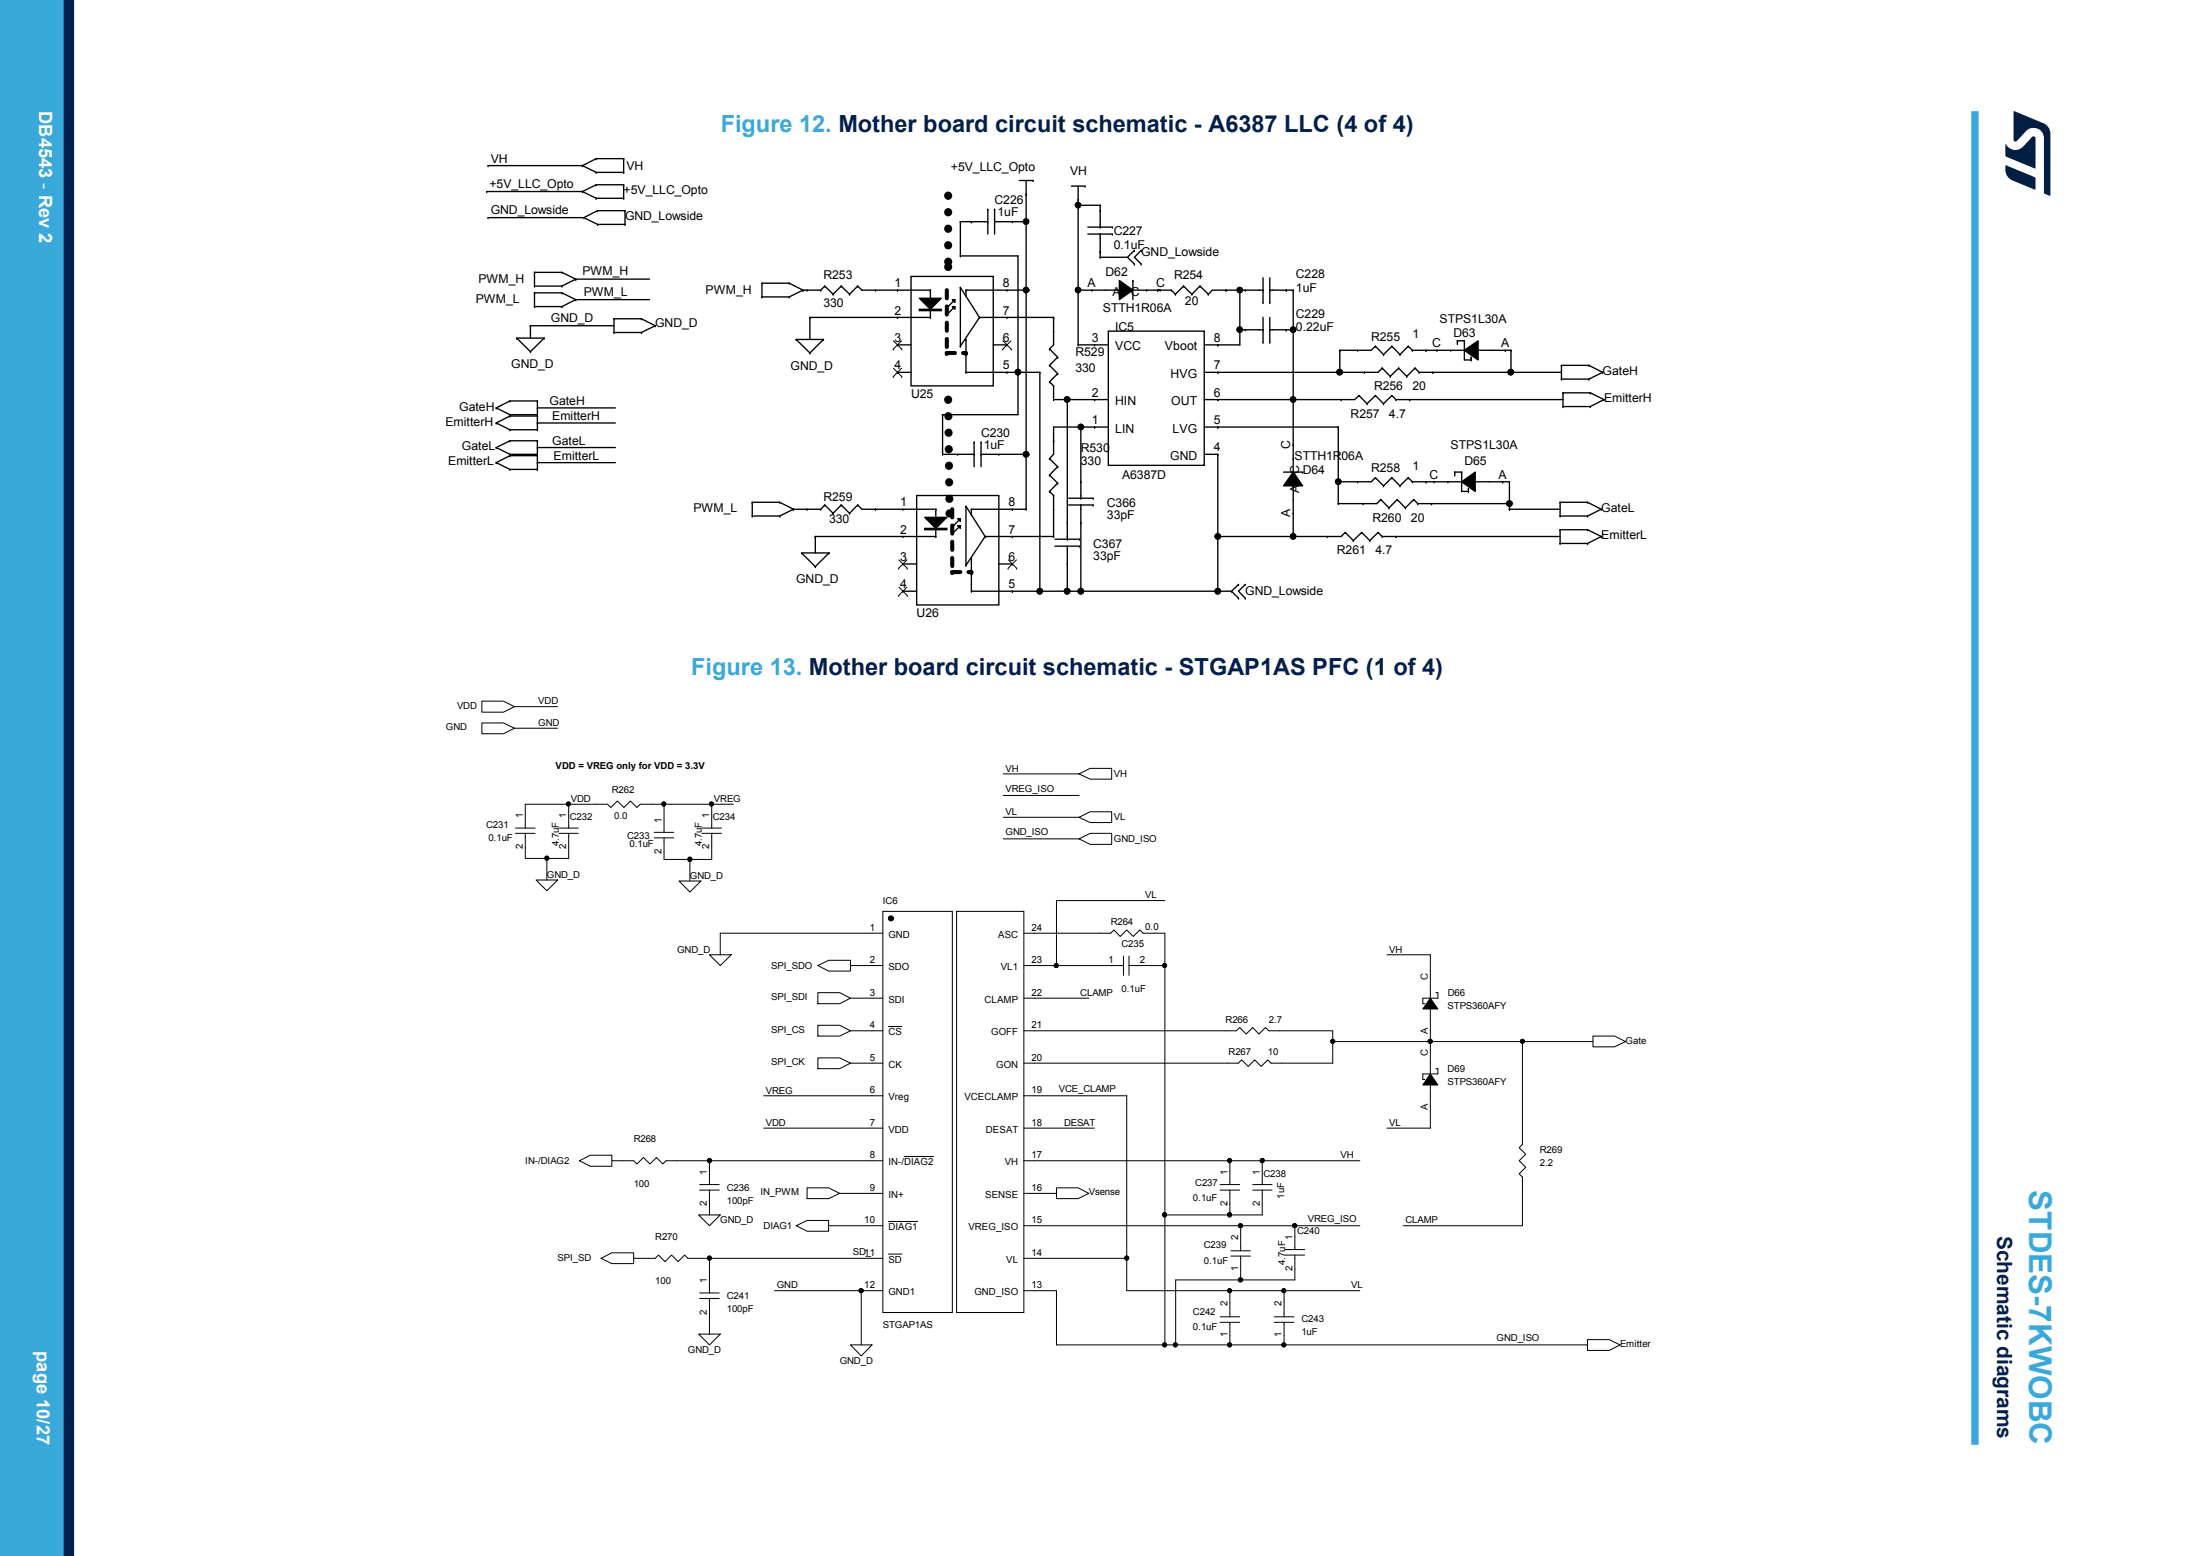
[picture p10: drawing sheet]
<svg xmlns="http://www.w3.org/2000/svg" width="297mm" height="210mm" viewBox="0 0 297 210" stroke-linecap="round" stroke-linejoin="round" font-family="sans-serif">
<path d="M127.9 26.4v9.6M127.9 53.9l.2 15.4" fill="none" stroke="#000" stroke-width="1.1" stroke-dasharray="0 2.2"/>
<g fill="#000" stroke-dasharray="0 2.2">
<circle cx="127.9" cy="36" r=".55"/>
<circle cx="128.1" cy="69.3" r=".55"/>
</g>
<g fill="none" stroke="#000" stroke-width=".18">
<path d="M65.7 25.8h.1M65.7 25.8h12.9M65.9 29.4h12.9M65.9 22.4h12.7M65.9 22.4h.1M65.9 29.4h.1M72.1 36.8h.1M72.1 38.6h.1M72.1 39.5h.1M72.1 38.6h3.7M72.1 36.8v1.8M72.1 39.5v1.9"/>
<path d="M72.1 36.8h3.7M72.1 39.5h3.7M75.8 36.8l1.9 .9M75.8 39.5l1.9 .9M75.8 38.6h.1M75.8 36.8h.1M75.8 39.5h.1M77.7 37.7h.1M77.7 37.7h10M77.7 37.7l-1.9 .9M78.6 22.4h.1M78.6 25.8h.1"/>
<path d="M78.6 22.4l1.8 .9M78.6 25.8l1.8 1M78.8 29.4h.1M78.8 29.4l1.8 .9M80.4 21.4l-1.8 1M80.4 24.9l-1.8 .9M80.4 21.4h.1M80.4 23.3h.1M80.4 24.9h.1M80.4 26.8h.1M80.4 21.4h3.8M80.4 24.9h3.8"/>
<path d="M80.4 23.3h3.8M80.4 26.8h3.8M80.6 28.4l-1.8 1M80.6 30.3h3.7M80.6 28.4h.1M80.6 30.3h.1M80.6 28.4h3.7M84.2 21.4h.1M84.2 23.3h.1M84.2 24.9h.1M84.2 26.8h.1M84.2 21.4v1.9"/>
<path d="M84.2 24.9v1.9M84.3 28.4h.1M84.3 30.3h.1M84.3 28.4v1.9M102.8 38.2h3.7M102.8 38.2h.1M102.8 38.2v1.9M106.5 38.2h.1M106.5 38.2l1.8 1M108.3 39.2l-1.8 .9M108.3 39.2h2.4M108.3 39.2h.1"/>
<path d="M108.9 39.2h.1M110.7 39.2h.1M111.3 38.6h.1M111.3 38.6l-.6 .6M111.3 38.6l1.1 1.1M112.4 39.7h.1M113.5 38.6h.1M113.5 38.6l-1.1 1.1M113.5 38.6l1.1 1.1M114.6 39.7h.1M115.7 38.6l.6 .6h9.2M115.7 38.6h.1"/>
<path d="M115.7 38.6l-1.1 1.1M118.1 39.2h.1M121.1 39.2h.1M122.9 37.3h11.1v14.8h-11.1zM125.5 39.2h.1M125.5 39.2v3.6M129.6 34.5h7.8v21.5h-10.2M129.6 38.8l2.6 4M129.6 38.8h.1M129.6 29.9h.1M129.6 34.5h.1M129.6 29.9v4.6"/>
<path d="M129.6 38.8v7.9M129.6 29.9h3.7M130.3 39.2h8.5M130.3 39.2h.1M130.3 39.9h.1M130.3 39.2v.7M131.1 29.9h.1M133.3 29.9h.1M133.3 28.3h.1M133.3 28.3v3.3M134.2 28.3h.1M134.2 29.9h.1"/>
<path d="M134.2 28.3v3.3M134.2 29.9h4.3M135.9 39.2h.1M136.6 29.9h.1M137.5 24.4h1.9M138.5 26.2h.1M138.5 39.2h.1M138.5 29.9h.1M138.5 24.4v44.3M138.8 39.2h.1M139.4 24.4h.1M144.6 25.1h1.8"/>
<path d="M145.5 27h.1M145.5 39.2h.1M145.5 27.7h.1M145.5 25.1v21.4M145.5 39.2h5.5M145.5 27.7h3M146.4 25.1h.1M146.8 31.6h3.3M146.8 30.7h3.3M147.3 39.2h.1M148.5 34.7h3.6M148.5 30.7h.1"/>
<path d="M148.5 31.6h.1M148.5 28.4h.1M148.5 34h.1M148.5 27.7h.1M148.5 34.7h.1M148.5 27.7v3M148.5 31.6v3.1M150.1 31.6h.1M150.1 30.7h.1M151 37.9l1.9 1.3-1.9 1.2zM151 39.2h.1M152.1 34.7l1 .9"/>
<path d="M152.9 37.9h.1M152.9 39.2h5.2M152.9 37.9v2.5M153.1 33.8l-1 .9M153.1 33.8h.1M153.1 35.6h.1M154 35.6h.1M154 33.8h.1M154 33.8l-.9 .9 .9 .9M154.7 39.2h.1M156.2 39.2h.1M156.6 39.2h.1"/>
<path d="M158.1 39.2h.1M158.1 39.2l.5 .5M158.6 39.7h.1M159.7 38.6l1.1 1.1M159.7 38.6h.1M159.7 38.6l-1.1 1.1M160.8 39.7h.1M161.9 38.6h.1M161.9 38.6l-1.1 1.1M161.9 38.6l1.1 1.1M163 39.7h.1M165.4 39.2h.1"/>
<path d="M167.3 39.2h.1M167.3 39.2v7.3h-4.8M168 39.2h.1M170.4 39.2h-6.8l-.6 .5M170.4 39.2h.1M170.4 37.5v3.3M171.3 39.2h.1M171.3 37.5v3.3M171.3 39.2h3.2M173.6 39.2h.1M174.5 39.2h.1M174.5 39.2v24.5"/>
<path d="M67 55.1h.1M67 57.1h.1M67 55.1l1.8 .9M67 57.1l1.8 .9M68.8 54.1l-1.8 1M68.8 56.1l-1.8 1M68.8 59.5l-1.8 .9M68.8 54.1h.1M68.8 56h.1M68.8 56.1h.1M68.8 58h.1M68.8 59.5h.1"/>
<path d="M68.8 54.1h3.7M68.8 56.1h3.7M68.8 59.5h3.7M68.8 56h3.7M68.8 58h3.7M69.7 45.6h3.7M69.7 45.6h.1M69.7 45.6l1.9 1.9M71.6 47.5h.1M71.6 44h.1M71.6 44v1.6M71.6 44h11.2"/>
<path d="M72.1 41.4h.1M72.1 41.4h3.7M72.5 54.1h.1M72.5 56h.1M72.5 56.1h.1M72.5 58h.1M72.5 59.5h.1M72.5 55.1h.1M72.5 57.1h.1M72.5 54.1v1.9M72.5 56.1v1.9M72.5 59.5v1.8"/>
<path d="M72.5 55.1h10.5M72.5 57.1h10.5M73.4 45.6h.1M73.4 45.6l-1.8 1.9M75.8 41.4h.1M77.7 40.4h.1M77.7 40.4h10M77.7 40.4l-1.9 1M82.8 44.9h3.8M82.8 44.9h.1M82.8 43h.1M82.8 43v1.9"/>
<path d="M82.8 43h3.8M86.6 44.9h.1M86.6 43h.1M86.6 43l1.8 1M88.4 44h.1M88.4 44l-1.8 .9M102.8 40.1h.1M102.8 40.1h3.7M106.5 40.1h.1M107.4 45.8h3.7M107.4 45.8h.1M107.4 45.8l1.9 1.8"/>
<path d="M109.3 47.6h.1M109.3 42.8h.1M109.3 42.8v3M109.3 42.8h16.2M111.1 45.8h.1M111.1 45.8l-1.8 1.8M121.1 46.5h1.8M121.1 50.3h1.8M121.1 46.5h.1M121.1 50.3h.1M121.1 42.8h.1M124.1 40.3h2.9l-1.5 1.4z"/>
<path d="M124.1 41.7h2.9v.2h-2.9zM124.1 41.8h2.9M125.5 42.8h.1M127.2 56h.1M127.2 56v5.3M127.8 42.5h.1M127.8 41.6h.1M128.5 40.4h.4v.4zM128.5 41.4h.4v.3zM128.9 41.4l-1.1 1.1M128.9 40.4l-1.1 1.2M129.6 46.7h.1"/>
<path d="M130.3 50.3h10M130.3 50.3h.1M130.3 45.8h.1M130.3 45.8v4.5M131.4 59.7h.1M131.4 59.7v3.3M132.2 42.8h.1M132.2 42.8h10M132.2 42.8l-2.6 3.9M132.4 59.7h.1M132.4 59.7v3.3M134 46.5h1.9"/>
<path d="M135.9 42.8h.1M135.9 46.5h.1M135.9 50.3h.1M137.4 50.3h.1M140.3 50.3h.1M140.3 50.3v29.5M141.6 47.1h.1M141.6 49.3h.1M141.6 51.5h.1M141.6 47.1l1.1 1.1M141.6 49.3l1.1 1.1M141.6 51.5l.6 .6"/>
<path d="M142.2 52.1h.1M142.2 44.7h.1M142.2 53.9h.1M142.2 59.5h.1M142.2 42.8h.1M142.2 53.9h7.4M142.2 42.8v3.7l-.6 .6M142.2 52.1v1.8M142.7 48.2h.1M142.7 50.4h.1M142.7 48.2l-1.1 1.1M142.7 50.4l-1.1 1.1"/>
<path d="M144 53.9h.1M144 53.9v18.9M145.5 46.5h.1M145.5 46.5h4.1M145.8 57.6h.1M145.8 57.6v9.6M147.7 57.6h.1M147.7 53.9h.1M147.7 46.5h.1M149.6 44.7h12.9v18.1h-12.9zM149.6 57.6h-7.4v3.7l-.6 .6M162.5 57.6h18.1"/>
<path d="M164.3 46.5h.1M164.3 57.6h.1M164.3 53.9h.1M164.3 50.3h.1M167.3 44.5h3.1M167.3 44.5h.1M168 44.5h.1M170.4 46.2h.1M170.4 44.5h.1M170.4 40.8h.1M170.4 42.8v3.4M171.3 44.5h.1"/>
<path d="M171.3 46.2h.1M171.3 40.8h.1M171.3 42.8v3.4M171.3 44.5h3.2M173.6 44.5h.1M174.5 44.5h.1M174.5 53.9h.1M180.6 57.6h.1M180.6 57.6v10.4M180.8 47.3h.1M180.8 50.3h.1M180.8 47.3v3"/>
<path d="M181 53.9h.1M183.2 47.3h.1M183.4 53.4l-.6 .5h-20.3M183.4 53.4h.1M183.4 53.4l1.1 1.1M184.1 50.3h.1M184.5 54.5h.1M185.6 53.4l-1.1 1.1M185.6 53.4h.1M185.6 46.7h.1M185.6 53.4l1.1 1.1M185.6 46.7l1.1 1.1"/>
<path d="M185.6 46.7l-.6 .6h-4.2M186.5 49.7l-.5 .6h-23.5M186.5 49.7h.1M186.5 49.7l1.1 1.1M186.7 54.5h.1M186.7 47.8h.1M187.6 50.8h.1M187.8 53.4h.1M187.8 46.7h.1M187.8 53.4l.6 .5M187.8 46.7l1.1 1.1M187.8 53.4l-1.1 1.1"/>
<path d="M187.8 46.7l-1.1 1.1M188.4 53.9h.1M188.4 53.9h22.5M188.7 49.7h.1M188.7 49.7l1.1 1.1M188.7 49.7l-1.1 1.1M188.9 47.8h.1M189.8 50.8h.1M190 46.7h.1M190 46.7l.6 .6M190 46.7l-1.1 1.1M190.2 53.9h.1"/>
<path d="M190.6 47.3h.1M190.6 47.3h7M190.9 49.7l-1.1 1.1M190.9 49.7h.1M190.9 49.7l.6 .6M191.5 50.3h.1M191.5 50.3h19.2M192.4 47.3h.1M193.3 50.3h.1M193.9 47.3h.1M195.7 47.3h.1M196.7 46h.9"/>
<path d="M196.7 46h.1M196.7 46.4h.1M196.7 46v.4M197.6 47.3l1.9-1.3v2.6zM197.6 46h.1M197.6 46v2.6h.9M198.5 48.6h.1M198.5 48.2h.1M198.5 48.2v.4M199.5 47.3h.1M199.5 47.3h4.4M203.1 47.3h.1"/>
<path d="M203.9 47.3h.1M203.9 50.3h.1M203.9 47.3v3M210.7 51.2h3.7M210.7 51.2h.1M210.7 49.3h.1M210.7 49.3v1.9M210.7 49.3h3.7M210.9 54.9h3.7M210.9 54.9h.1M210.9 53h.1M210.9 53v1.9"/>
<path d="M210.9 53h3.7M214.4 51.2h.1M214.4 49.3h.1M214.4 49.3l1.9 1M214.6 54.9h.1M214.6 53h.1M214.6 53l1.8 .9M216.3 50.3h.1M216.3 50.3l-1.9 .9M216.4 53.9h.1M216.4 53.9l-1.8 1M67 60.4h.1"/>
<path d="M67 62.4h.1M67 60.4l1.8 .9M67 62.4l1.8 1M68.8 61.5l-1.8 .9M68.8 61.3h.1M68.8 61.5h.1M68.8 63.4h.1M68.8 61.5h3.7M68.8 61.3h3.7M68.8 63.4h3.7M72.5 61.3h.1M72.5 61.5h.1"/>
<path d="M72.5 63.4h.1M72.5 60.4h.1M72.5 62.4h.1M72.5 61.5v1.9M72.5 60.4h10.5M72.5 62.4h10.5M101.5 67.8h.1M101.5 69.6h.1M101.5 69.6h3.7M101.5 67.8v1.8M101.5 67.8h3.7M105.2 69.6h.1"/>
<path d="M105.2 67.8h.1M105.2 67.8l1.9 .9M107.1 68.7l-1.9 .9M107.1 68.7h.1M107.1 68.7h3.6M108.2 74.6h3.7M108.2 74.6h.1M108.2 74.6l1.8 1.9M108.9 68.7h.1M110 72.4h16.3M110 76.5h.1M110 72.4h.1"/>
<path d="M110 72.4v2.2M110.7 68.7h.1M111.3 68.2h.1M111.3 68.2l-.6 .5M111.3 68.2l1.1 1.1M111.9 74.6h.1M111.9 74.6l-1.9 1.9M112.4 69.3h.1M113.5 68.2h.1M113.5 68.2l-1.1 1.1M113.5 68.2l1.1 1.1M114.6 69.3h.1"/>
<path d="M115.7 68.2l.6 .5h10M115.7 68.2h.1M115.7 68.2l-1.1 1.1M118.1 68.7h.1M121.8 68.7h.1M121.8 76.1h.1M121.8 79.8h.1M121.8 72.4h.1M121.8 79.8h1.9M121.8 76.1h1.9M123.7 66.9h11.1v14.7h-11.1zM124.8 69.8h3l-1.5 1.5z"/>
<path d="M124.8 71.3h3v.2h-3zM124.8 71.4h3M126.3 68.7h.1M126.3 72.4h.1M126.3 68.7v3.7M127.2 61.3h4.2M127.2 61.3h.1M128.5 72h.1M128.5 71.1h.1M129.2 70h.4v.4zM129.2 70.9h.4v.4zM129.2 61.3h.1"/>
<path d="M129.6 70.9l-1.1 1.1M129.6 70l-1.1 1.1M130.3 68.3l2.6 4.1M130.3 68.3h.1M130.3 76.3h.1M130.3 68.3v8M131.1 68.7h.1M131.1 69.5h.1M131.1 79.8h.1M131.1 75.4h.1M131.1 68.7v.8M131.1 75.4v4.4"/>
<path d="M131.1 68.7h7.4M131.1 79.8h35.1M131.4 61.3h.1M132.4 61.3h6.4M132.4 61.3h.1M132.9 72.4h.1M132.9 72.4h9.3M132.9 72.4l-2.6 3.9M134.8 61.3h.1M134.8 76.1h1.8M136.6 72.4h.1M136.6 76.1h.1"/>
<path d="M136.6 79.8h.1M136.6 68.7h.1M138.5 61.3h.1M138.5 68.7h.1M138.8 61.3h.1M140.3 79.8h.1M141.6 61.9h.1M141.6 64.1h.1M141.6 66.3h.1M141.6 61.9l1.1 1.1M141.6 64.1l1.1 1.1M141.6 66.3l.6 .6"/>
<path d="M142.2 66.9h.1M142.2 68.7h.1M142.2 72.4h.1M142.2 66.9v5.5M142.4 73.7h3.3M142.4 72.8h3.3M142.7 63h.1M142.7 65.2h.1M142.7 63l-1.1 1.1M142.7 65.2l-1.1 1.1M144 72.8h.1M144 73.7h.1"/>
<path d="M144 70.6h.1M144 76.1h.1M144 79.8h.1M144 73.7v6.1M144.2 68.2h3.3M144.2 67.2h3.3M145.7 73.7h.1M145.7 72.8h.1M145.8 67.2h.1M145.8 68.2h.1M145.8 65h.1M145.8 70.6h.1"/>
<path d="M145.8 79.8h.1M145.8 68.2v11.6M147.5 68.2h.1M147.5 67.2h.1M162.5 61.3h1.8M164.3 61.3h.1M164.3 79.8h.1M164.3 61.3v18.5M166.2 79.8h.1M166.2 79.8l.9 .9M167.1 78.9h.1M167.1 78.9l-.9 .9"/>
<path d="M168 78.9h.1M168 78.9l-.9 .9 .9 .9M173.2 63.7h2.6M174.5 63.7l1.3 1.9h-2.6zM174.5 65.6h.1M174.5 61.9h.1M174.5 69.3h.1M174.5 60h.1M174.5 72.4h.1M174.5 72.6h.1M174.5 65.6v7M175.8 63.7h.1"/>
<path d="M179.1 72.4h.1M180.6 65h.1M180.6 68h.1M181.5 71.9l-.5 .5h-16.7M181.5 71.9h.1M181.5 71.9l1.1 1.1M182.6 73h.1M183.2 65h.1M183.7 71.9l-1.1 1.1M183.7 71.9h.1M183.7 71.9l1.1 1.1M183.9 68h.1"/>
<path d="M184.8 73h.1M185.6 64.5h.1M185.6 64.5l1.1 1.1M185.6 64.5l-.6 .5h-4.4M186 71.9l-1.2 1.1M186 71.9h.1M186 71.9l.5 .5M186.3 67.4l-.5 .6h-5.2M186.3 67.4h.1M186.3 67.4l1.1 1.1M186.5 72.4h.1M186.5 72.4h24"/>
<path d="M186.7 65.6h.1M187.4 68.5h.1M187.8 64.5h.1M187.8 64.5l1.1 1.1M187.8 64.5l-1.1 1.1M188.4 72.4h.1M188.5 67.4l-1.1 1.1M188.5 67.4h.1M188.5 67.4l1.1 1.1M188.9 65.6h.1M189.6 68.5h.1M190 64.5h.1"/>
<path d="M190 64.5l.6 .5M190 64.5l-1.1 1.1M190.6 65h.1M190.6 65h6.6M190.8 67.4h.1M190.8 67.4l.5 .6M190.8 67.4l-1.2 1.1M191.3 68h.1M191.3 68h12.4M192.4 65h.1M193.2 68h.1M193.5 65h.1"/>
<path d="M195.4 65h.1M196.3 63.7h.1M196.3 64.1h.1M196.3 63.7v.4M196.3 63.7h.9M197.2 65l1.9-1.3v2.6zM197.2 63.7h.1M197.2 63.7v2.6h.9M198.1 66.3h.1M198.1 65.9h.1M198.1 65.9v.4M199.1 65h.1"/>
<path d="M199.1 65h4.6v3.7M202.8 65h.1M203.7 68h.1M203.7 68.7h.1M203.7 68.7h6.8M210.5 69.6h3.7M210.5 73.3h3.7M210.5 69.6h.1M210.5 67.8h.1M210.5 73.3h.1M210.5 71.5h.1M210.5 67.8h3.7"/>
<path d="M210.5 67.8v1.8M210.5 71.5v1.8M210.5 71.5h3.7M214.2 69.6h.1M214.2 67.8h.1M214.2 73.3h.1M214.2 71.5h.1M214.2 67.8l1.9 .9M214.2 71.5l1.9 .9M216.1 68.7h.1M216.1 72.4h.1M216.1 68.7l-1.9 .9"/>
<path d="M216.1 72.4l-1.9 .9M167.1 80.7h.1M168 80.7h.1"/>
<circle cx="138.5" cy="29.9" r=".35"/>
<circle cx="138.5" cy="39.1" r=".35"/>
<circle cx="145.5" cy="39.1" r=".35"/>
<circle cx="145.5" cy="27.7" r=".35"/>
<circle cx="167.3" cy="39.1" r=".35"/>
<circle cx="137.3" cy="50.2" r=".36"/>
<circle cx="144" cy="53.9" r=".36"/>
<circle cx="145.9" cy="57.6" r=".36"/>
<circle cx="167.3" cy="44.5" r=".35"/>
<circle cx="174.5" cy="53.9" r=".35"/>
<circle cx="174.5" cy="44.5" r=".35"/>
<circle cx="180.8" cy="50.2" r=".37"/>
<circle cx="203.9" cy="50.2" r=".37"/>
<circle cx="138.4" cy="61.3" r=".36"/>
<circle cx="140.3" cy="79.8" r=".36"/>
<circle cx="144" cy="79.8" r=".37"/>
<circle cx="145.8" cy="79.8" r=".37"/>
<circle cx="164.3" cy="79.8" r=".37"/>
<circle cx="164.3" cy="72.4" r=".36"/>
<circle cx="174.5" cy="72.4" r=".35"/>
<circle cx="180.6" cy="65" r=".36"/>
<circle cx="203.7" cy="68" r=".36"/>
</g>
<g fill="#000">
<path d="M124.1 40.3h2.9l-1.5 1.4zM128.5 40.4h.4v.4zM128.5 41.4h.4v.3zM124.8 69.8h3l-1.5 1.5zM129.2 70h.4v.4zM129.2 70.9h.4v.4z"/>
<path d="M151 37.9l1.9 1.3-1.9 1.2z" fill-rule="evenodd"/>
<path d="M197.6 47.3l1.9-1.3v2.6z" fill-rule="evenodd"/>
<path d="M174.5 63.7l1.3 1.9h-2.6z" fill-rule="evenodd"/>
<path d="M197.2 65l1.9-1.3v2.6z" fill-rule="evenodd"/>
<path d="M193 134.7l1 1.5h-2z" fill-rule="evenodd"/>
<path d="M193 144.9l1 1.5h-2z" fill-rule="evenodd"/>
<circle cx="138.5" cy="29.9" r=".35"/>
<circle cx="138.5" cy="39.1" r=".35"/>
<circle cx="145.5" cy="39.1" r=".35"/>
<circle cx="145.5" cy="27.7" r=".35"/>
<circle cx="167.3" cy="39.1" r=".35"/>
<circle cx="137.3" cy="50.2" r=".36"/>
<circle cx="144" cy="53.9" r=".36"/>
<circle cx="145.9" cy="57.6" r=".36"/>
<circle cx="167.3" cy="44.5" r=".35"/>
<circle cx="174.5" cy="53.9" r=".35"/>
<circle cx="174.5" cy="44.5" r=".35"/>
<circle cx="180.8" cy="50.2" r=".37"/>
<circle cx="203.9" cy="50.2" r=".37"/>
<circle cx="138.4" cy="61.3" r=".36"/>
<circle cx="140.3" cy="79.8" r=".36"/>
<circle cx="144" cy="79.8" r=".37"/>
<circle cx="145.8" cy="79.8" r=".37"/>
<circle cx="164.3" cy="79.8" r=".37"/>
<circle cx="164.3" cy="72.4" r=".36"/>
<circle cx="174.5" cy="72.4" r=".35"/>
<circle cx="180.6" cy="65" r=".36"/>
<circle cx="203.7" cy="68" r=".36"/>
<circle cx="73.8" cy="115.8" r=".27"/>
<circle cx="76.7" cy="108.5" r=".27"/>
<circle cx="89.6" cy="108.5" r=".27"/>
<circle cx="93.1" cy="116" r=".28"/>
<circle cx="96" cy="108.5" r=".27"/>
<circle cx="120.2" cy="123.9" r=".35"/>
<circle cx="142.5" cy="130.3" r=".27"/>
<circle cx="157.1" cy="130.3" r=".27"/>
<circle cx="95.7" cy="156.6" r=".28"/>
<circle cx="165.9" cy="156.6" r=".28"/>
<circle cx="170.3" cy="156.6" r=".28"/>
<circle cx="179.8" cy="140.5" r=".27"/>
<circle cx="193" cy="140.5" r=".29"/>
<circle cx="205.4" cy="140.5" r=".27"/>
<circle cx="95.7" cy="169.8" r=".27"/>
<circle cx="116.2" cy="174.2" r=".29"/>
<circle cx="152" cy="169.8" r=".27"/>
<circle cx="157.1" cy="163.9" r=".28"/>
<circle cx="165.9" cy="163.9" r=".28"/>
<circle cx="165.9" cy="174.2" r=".27"/>
<circle cx="167.4" cy="165.4" r=".29"/>
<circle cx="167.4" cy="172.7" r=".29"/>
<circle cx="173.2" cy="174.2" r=".27"/>
<circle cx="174.7" cy="165.4" r=".29"/>
<circle cx="157.1" cy="181.5" r=".27"/>
<circle cx="158.6" cy="181.5" r=".27"/>
<circle cx="165.9" cy="181.5" r=".27"/>
<circle cx="173.2" cy="181.5" r=".27"/>
</g>
<path d="M127.8 39.2v8.4M127.8 47.6h2.5M128.5 68.7v8.5M128.5 77.2h2.6" fill="none" stroke="#000" stroke-width=".55" stroke-dasharray="1.1 1.1"/>
<g fill="#000" stroke-dasharray="1.1 1.1">
<circle cx="127.8" cy="47.6" r=".27"/>
<circle cx="130.3" cy="47.6" r=".27"/>
<circle cx="128.5" cy="77.2" r=".27"/>
<circle cx="131.1" cy="77.2" r=".27"/>
</g>
<g fill="none" stroke="#000" stroke-width=".13">
<path d="M120.5 47.1h.1M120.5 50.8h.1M120.6 46l1.1 1.1M120.6 49.7l1.1 1.1M121.7 46l-1.2 1.1M121.7 49.7l-1.2 1.1M121.7 47.1h.1M121.7 50.8h.1M135.3 47.1h.1M135.3 46l1.2 1.1M136.4 46l-1.1 1.1M136.5 47.1h.1"/>
<path d="M121.3 76.7h.1M121.3 75.6l1.1 1.1M121.3 79.2l1.1 1.2M122.4 75.6l-1.1 1.1M122.4 79.2l-1.1 1.2M122.4 76.7h.1M136 76.7h.1M136.1 75.6l1.1 1.1M137.2 75.6l-1.2 1.1M137.2 76.7h.1M121.3 80.4h.1M122.4 80.4h.1"/>
<path d="M119.9 138.5h1.8M122 156.1h4M119.9 164.9h3.9M119.9 169.3h1.8"/>
</g>
<g fill="none" stroke="#000" stroke-width=".14">
<path d="M65 94.6h2.9l1.5 .8-1.5 .7h-2.9zM65 97.6h2.9l1.5 .7-1.5 .7h-2.9zM69.4 95.4h5.8M69.4 98.3h5.8M69.6 112.5h2.6M69.6 111.8h2.6M70.9 112.5v3.4h2.9M72.3 118.8h2.9l-1.4 1.4zM73.8 115.9v2.9M75.4 112.5h2.6M75.4 111.8h2.6M76.7 108.5h5.3l.4 .5 .9-.9 .9 .9 .9-.9 .8 .9 .5-.5h3.2"/>
<path d="M76.7 108.5h-5.8v3.3M76.7 108.5v3.3M76.7 112.5v3.4h-2.9M88.3 113.1h2.6M88.3 112.3h2.6M89.6 108.5v3.8M89.6 113.1v2.9h3.5M89.6 108.5h6.4M91.6 118.9h3l-1.5 1.5zM93.1 116v2.9M94.7 112.5h2.7M94.7 111.8h2.7"/>
<path d="M96 108.5v3.3M96 112.5v3.5h-2.9M96 108.5h2.9M135.4 104.4h10.2M135.4 107.4h10.2M135.4 110.3h10.2M135.4 113.2h10.2M145.6 104.4l1.5-.7h2.9v1.5h-2.9zM145.6 110.3l1.5-.7h2.9v1.4h-2.9zM145.6 113.2l1.5-.7h2.9v1.5h-2.9zM95.7 128.9h3l-1.5 1.4zM110.4 130.3l1.4-.7h3v1.5h-3z"/>
<path d="M110.4 134h2.9l1.5 .7-1.5 .8h-2.9zM110.4 138.4h2.9l1.5 .7-1.5 .7h-2.9zM114.8 130.3h4.3M114.8 134.7h4.3M114.8 139.1h4.3M119.1 123h9.4v54.1h-9.4zM119.1 125.9h-21.9v3M129.1 123h9.1v54.1h-9.1zM138.2 125.9h11.7l.4-.4 .9 .9 .8-.9 .9 .9 .9-.9 .4 .4h3v4.4M138.2 139.1h28.6l.5-.4 .9 .9 .8-.9 .9 .9 .9-.9 .4 .4h8.6v1.5M138.2 134.7h8.7M138.2 130.3h4.4"/>
<path d="M142.6 130.3h9M151.6 129v2.6M152.3 130.3h4.9M152.3 129v2.6M157.2 121.5h-14.6v8.8M157.2 130.3v33.7M187.2 128.9h5.8v5.8M193 134.7l1 1.5h-2zM193 136.2v4.4M193.8 134h.2v.7h-2v.8h.3M215 139.8h2.9l1.5 .8-1.5 .7h-2.9zM78.2 156.7l1.4-.8h3v1.5h-3z"/>
<path d="M82.6 156.7h2.9l.4 .4 .9-.9 .9 .9 .9-.9 .8 .9 .5-.4h5.8M94.4 159.9h2.7M95.7 156.7v3.2M95.7 156.7h23.4M103 147.9h16.1M103 152.3h16.1M110.4 142.8h2.9l1.5 .7-1.5 .7h-2.9zM114.8 143.5h4.3M138.2 156.7h27.8M138.2 152.3h9.5M138.2 147.9h13.8v21.9M164.6 159.9h2.7"/>
<path d="M166 156.7v3.2M166 156.7h4.3M169 159.9h2.6M170.3 156.7h13.2M170.3 156.7v3.2M179.8 140.6h13.2M179.8 140.6v2.9h-8.3l-.4-.5-.9 .9-.9-.9-.9 .9-.9-.9-.4 .5h-28.9M193 144.9l1 1.5h-2zM193 146.4v5.9h-5.8M193 140.6v4.3M193 140.6h12.4M193.8 144.2h.2v.7h-2v.8h.3"/>
<path d="M205.4 140.6v13.9l-.4 .4 .9 .9-.9 .9 .9 .8-.9 .9 .4 .5v6.5h-16M205.4 140.6h9.6M81.1 169.8l1.5-.7h2.9v1.4h-2.9zM85.5 169.8h2.9l.5-.4 .8 .9 .9-.9 .9 .9 .9-.9 .4 .4h2.9M94.3 164h2.9l-1.5 1.4zM94.4 175.2h2.7M94.4 174.5h2.7M94.4 160.6h2.7M95.7 169.8v4.7M95.7 175.2v4.9M95.7 160.6v3.4M95.7 169.8h23.4"/>
<path d="M104.5 174.2h11.7M107.4 165.4l1.5-.7h2.9v1.5h-2.9zM108.9 160.3h2.9l1.5 .8-1.5 .7h-2.9zM111.8 165.4h7.3M113.3 161.1h5.8M116.2 174.2v7.3M116.2 174.2h2.9M138.2 174.2h4.4v7.3h14.6M138.2 169.8h13.8M138.2 165.4h29.2M138.2 161.1h4.4M142.6 160.3h2.9l1.4 .8-1.4 .7h-2.9z"/>
<path d="M152 169.8v4.4h14M157.2 164v17.5M157.2 164h8.8M164.6 160.6h2.7M164.6 177.7h2.7M164.6 178.5h2.7M166 160.6v3.4M166 178.5v3M166 174.2v3.5M166 174.2h7.3M166.1 168.8h2.6M166.1 169.5h2.6"/>
<path d="M167.4 169.5v3.2M167.4 165.4v3.4M167.4 172.7h-8.8v8.8M167.4 165.4h7.3M169 160.6h2.6M170.3 160.6v3.4h-4.3M171.9 177.7h2.7M171.9 178.5h2.7M173.3 174.2h10.2M173.3 178.5v3M173.3 174.2v3.5M173.4 169.4h2.6"/>
<path d="M173.4 168.6h2.6M174.7 165.4h8.8M174.7 165.4v3.2M174.7 169.4v3.3h-7.3M94.3 180.1h2.9l-1.5 1.4zM114.8 181.5h2.9l-1.5 1.5zM157.2 181.5h1.4M158.6 181.5h7.4M166 181.5h7.3M173.3 181.5h40.9M214.2 180.8h3l1.4 .7-1.4 .8h-3z"/>
<circle cx="73.8" cy="115.8" r=".27"/>
<circle cx="76.7" cy="108.5" r=".27"/>
<circle cx="89.6" cy="108.5" r=".27"/>
<circle cx="93.1" cy="116" r=".28"/>
<circle cx="96" cy="108.5" r=".27"/>
<circle cx="120.2" cy="123.9" r=".35"/>
<circle cx="142.5" cy="130.3" r=".27"/>
<circle cx="157.1" cy="130.3" r=".27"/>
<circle cx="95.7" cy="156.6" r=".28"/>
<circle cx="165.9" cy="156.6" r=".28"/>
<circle cx="170.3" cy="156.6" r=".28"/>
<circle cx="179.8" cy="140.5" r=".27"/>
<circle cx="193" cy="140.5" r=".29"/>
<circle cx="205.4" cy="140.5" r=".27"/>
<circle cx="95.7" cy="169.8" r=".27"/>
<circle cx="116.2" cy="174.2" r=".29"/>
<circle cx="152" cy="169.8" r=".27"/>
<circle cx="157.1" cy="163.9" r=".28"/>
<circle cx="165.9" cy="163.9" r=".28"/>
<circle cx="165.9" cy="174.2" r=".27"/>
<circle cx="167.4" cy="165.4" r=".29"/>
<circle cx="167.4" cy="172.7" r=".29"/>
<circle cx="173.2" cy="174.2" r=".27"/>
<circle cx="174.7" cy="165.4" r=".29"/>
<circle cx="157.1" cy="181.5" r=".27"/>
<circle cx="158.6" cy="181.5" r=".27"/>
<circle cx="165.9" cy="181.5" r=".27"/>
<circle cx="173.2" cy="181.5" r=".27"/>
</g>
<path d="M266.5 15v180" fill="none" stroke="#39a9dc" stroke-width="1"/>
<g fill="#39a9dc">
<path d="M0 0h8.6v210h-8.6z" fill-rule="evenodd"/>
<path d="M0 0h7.5v210h-7.5z" fill-rule="evenodd"/>
</g>
<path d="M9.3 0v210" fill="none" stroke="#002052" stroke-width="1.4"/>
<g fill="#001e41">
<path d="M271.7 15l4.1 1.6a1.53 1.53 0 0 1 .9 1.4v8.3l-.1 .1-.8-.3v-7.4a1.4 1.4 0 0 0-.8-1.3 1.4 1.4 0 0 0-1.5 .2l-1.3 1.4-.2 .1-.2-.1-.1-.2z"/>
<path d="M270.6 22.3l3.9 1.6 .2 .2v1.4l-.1 .1-3.1-1.3a1.54 1.54 0 0 1-.9-1.4z"/>
<path d="M270.6 19.4a1.48 1.48 0 0 0 2.4 .4l1.2-1.3 .2-.1 .2 .1 .1 .2v4l-4.1-1.6z"/>
</g>
<text font-size="4.2" fill="#39a9dc" x="273.8" y="160.7" transform="rotate(90 273.8 160.7)">STDES-7KWOBC</text>
<g font-size="3.2" fill="#39a9dc">
<text x="97.2" y="17.8">Figure 12. Mother board circuit schematic - A6387 LLC (4 of 4)</text>
<text x="93.3" y="91.2">Figure 13. Mother board circuit schematic - STGAP1AS PFC (1 of 4)</text>
</g>
<text font-size="2.8" fill="#002052" x="269.5" y="166.8" transform="rotate(90 269.5 166.8)">Schematic diagrams</text>
<g font-size="2.5" fill="#fff">
<text x="5.3" y="15" transform="rotate(90 5.3 15)">DB4543 - Rev 2</text>
<text x="5" y="182.4" transform="rotate(90 5 182.4)">page 10/27</text>
</g>
<g font-size="1.7">
<text x="120.7" y="38.8">1</text>
<text x="135.3" y="38.8">8</text>
<text x="146.8" y="38.8">A</text>
<text x="150.1" y="39.9">A</text>
<text x="152.6" y="39.9">C</text>
<text x="156" y="38.8">C</text>
<text x="120.7" y="46.2">3</text>
<text x="120.7" y="42.4">2</text>
<text x="135.3" y="42.4">7</text>
<text x="135.3" y="46.2">6</text>
<text x="147.3" y="46.2">3</text>
<text x="150.5" y="47.3">VCC</text>
<text x="157.2" y="47.3">Vboot</text>
<text x="163.8" y="46.2">8</text>
<text x="193.2" y="46.9">C</text>
<text x="202.6" y="46.9">A</text>
<text x="120.7" y="49.9">4</text>
<text x="135.3" y="49.9">5</text>
<text x="147.3" y="53.5">2</text>
<text x="158" y="51">HVG</text>
<text x="163.8" y="53.5">6</text>
<text x="163.8" y="49.9">7</text>
<text x="147.3" y="57.2">1</text>
<text x="150.5" y="58.4">LIN</text>
<text x="150.5" y="54.7">HIN</text>
<text x="158" y="54.7">OUT</text>
<text x="158.2" y="58.4">LVG</text>
<text x="163.8" y="57.2">5</text>
<text x="157.9" y="62.1">GND</text>
<text x="163.8" y="60.9">4</text>
<text x="174.1" y="60.6" transform="rotate(-90 174.1 60.6)">C</text>
<text x="175.3" y="64" transform="rotate(-90 175.3 64)">C</text>
<text x="192.9" y="64.6">C</text>
<text x="202.2" y="64.6">A</text>
<text x="121.4" y="68.3">1</text>
<text x="136.1" y="68.3">8</text>
<text x="174.1" y="69.8" transform="rotate(-90 174.1 69.8)">A</text>
<text x="175.3" y="66.5" transform="rotate(-90 175.3 66.5)">A</text>
<text x="121.4" y="75.7">3</text>
<text x="121.4" y="72">2</text>
<text x="136.1" y="72">7</text>
<text x="136.1" y="75.7">6</text>
<text x="121.4" y="79.4">4</text>
<text x="136.1" y="79.4">5</text>
</g>
<g font-size="1.6">
<text x="66.2" y="22">VH</text>
<text x="84.5" y="22.9">VH</text>
<text x="128.3" y="23.1">+5V_LLC_Opto</text>
<text x="144.4" y="23.6">VH</text>
<text x="66" y="25.4">+5V_LLC_Opto</text>
<text x="66.2" y="28.9">GND_Lowside</text>
<text x="84.2" y="26.2">+5V_LLC_Opto</text>
<text x="84.3" y="29.7">GND_Lowside</text>
<text x="134.2" y="27.5">C226</text>
<text x="134.6" y="29.2">1uF</text>
<text x="150.3" y="31.8">C227</text>
<text x="150.3" y="33.6">0.1uF</text>
<text x="154" y="34.5">GND_Lowside</text>
<text x="64.2" y="40.8">PWM_L</text>
<text x="64.6" y="38.2">PWM_H</text>
<text x="78.6" y="37.2">PWM_H</text>
<text x="78.8" y="39.9">PWM_L</text>
<text x="95.2" y="39.7">PWM_H</text>
<text x="111.1" y="37.7">R253</text>
<text x="111.1" y="41.4">330</text>
<text x="149.2" y="37.3">D62</text>
<text x="158.4" y="37.7">R254</text>
<text x="159.9" y="41.2">20</text>
<text x="174.9" y="37.5">C228</text>
<text x="174.9" y="39.3">1uF</text>
<text x="74.3" y="43.5">GND_D</text>
<text x="88.4" y="44.1">GND_D</text>
<text x="148.8" y="42.1">STTH1R06A</text>
<text x="150.5" y="44.7">IC5</text>
<text x="174.9" y="42.9">C229</text>
<text x="174.9" y="44.7">0.22uF</text>
<text x="185" y="46">R255</text>
<text x="190.6" y="45.6">1</text>
<text x="194.3" y="43.6">STPS1L30A</text>
<text x="196.1" y="45.4">D63</text>
<text x="69" y="49.7">GND_D</text>
<text x="106.7" y="49.9">GND_D</text>
<text x="122.9" y="53.7">U25</text>
<text x="145.1" y="48">R529</text>
<text x="145.1" y="50.3">330</text>
<text x="185.4" y="52.7">R256</text>
<text x="190.6" y="52.7">20</text>
<text x="216.3" y="50.6">GateH</text>
<text x="60.1" y="57.5">EmitterH</text>
<text x="62" y="55.4">GateH</text>
<text x="74.2" y="54.7">GateH</text>
<text x="74.5" y="56.7">EmitterH</text>
<text x="132.4" y="58.9">C230</text>
<text x="182.3" y="56.4">R257</text>
<text x="187.4" y="56.4">4.7</text>
<text x="216.4" y="54.3">EmitterH</text>
<text x="60.5" y="62.8">EmitterL</text>
<text x="62.3" y="60.8">GateL</text>
<text x="74.5" y="60">GateL</text>
<text x="74.7" y="62.1">EmitterL</text>
<text x="132.7" y="60.6">1uF</text>
<text x="145.8" y="61">R530</text>
<text x="145.8" y="62.8">330</text>
<text x="151.4" y="64.7">A6387D</text>
<text x="174.7" y="62.1">STTH1R06A</text>
<text x="175.8" y="63.9">D64</text>
<text x="185" y="63.7">R258</text>
<text x="190.6" y="63.4">1</text>
<text x="195.7" y="60.6">STPS1L30A</text>
<text x="197.6" y="62.8">D65</text>
<text x="93.6" y="69.1">PWM_L</text>
<text x="111.1" y="67.6">R259</text>
<text x="111.9" y="70.6">330</text>
<text x="149.4" y="68.4">C366</text>
<text x="149.4" y="70">33pF</text>
<text x="185.2" y="70.4">R260</text>
<text x="190.4" y="70.4">20</text>
<text x="216.1" y="69.1">GateL</text>
<text x="147.5" y="73.9">C367</text>
<text x="147.5" y="75.6">33pF</text>
<text x="180.4" y="74.8">R261</text>
<text x="185.6" y="74.8">4.7</text>
<text x="216.1" y="72.8">EmitterL</text>
<text x="107.4" y="78.7">GND_D</text>
<text x="123.7" y="83.3">U26</text>
<text x="168" y="80.4">GND_Lowside</text>
</g>
<g font-size="1.3">
<text x="61.7" y="95.6">VDD</text>
<text x="72.6" y="95.1">VDD</text>
<text x="60.2" y="98.6">GND</text>
<text x="72.6" y="98">GND</text>
<text x="75" y="103.8">VDD = VREG only for VDD = 3.3V</text>
<text x="82.6" y="107.1">R262</text>
<text x="135.7" y="104.1">VH</text>
<text x="135.7" y="106.9">VREG_ISO</text>
<text x="150.3" y="104.9">VH</text>
<text x="65.6" y="111.7">C231</text>
<text x="65.9" y="113.5">0.1uF</text>
<text x="70.5" y="110.4" transform="rotate(-90 70.5 110.4)">1</text>
<text x="76.4" y="110.4" transform="rotate(-90 76.4 110.4)">1</text>
<text x="76.9" y="110.7">C232</text>
<text x="77" y="108.2">VDD</text>
<text x="82.9" y="110.6">0.0</text>
<text x="84.6" y="113.2">C233</text>
<text x="89.3" y="111" transform="rotate(-90 89.3 111)">1</text>
<text x="95.7" y="110.4" transform="rotate(-90 95.7 110.4)">1</text>
<text x="96.2" y="110.7">C234</text>
<text x="96.3" y="108.2">VREG</text>
<text x="135.7" y="110">VL</text>
<text x="135.7" y="112.7">GND_ISO</text>
<text x="150.3" y="110.7">VL</text>
<text x="150.3" y="113.6">GND_ISO</text>
<text x="70.5" y="114.6" transform="rotate(-90 70.5 114.6)">2</text>
<text x="73.8" y="118.5">GND_D</text>
<text x="75.4" y="114.2" transform="rotate(-90 75.4 114.2)">4.7uF</text>
<text x="76.4" y="114.6" transform="rotate(-90 76.4 114.6)">2</text>
<text x="84.9" y="114.4">0.1uF</text>
<text x="89.3" y="115.2" transform="rotate(-90 89.3 115.2)">2</text>
<text x="93.1" y="118.6">GND_D</text>
<text x="94.7" y="114.2" transform="rotate(-90 94.7 114.2)">4.7uF</text>
<text x="95.7" y="114.6" transform="rotate(-90 95.7 114.6)">2</text>
<text x="117.4" y="125.6">1</text>
<text x="119.1" y="122">IC6</text>
<text x="139.2" y="125.6">24</text>
<text x="149.9" y="124.9">R264</text>
<text x="154.5" y="121.2">VL</text>
<text x="154.5" y="125.5">0.0</text>
<text x="91.4" y="128.6">GND_D</text>
<text x="104.1" y="130.8">SPI_SDO</text>
<text x="117.4" y="130">2</text>
<text x="119.9" y="130.9">SDO</text>
<text x="119.9" y="126.6">GND</text>
<text x="134.7" y="126.6">ASC</text>
<text x="135" y="130.9">VL1</text>
<text x="139.2" y="130">23</text>
<text x="149.6" y="130">1</text>
<text x="151.3" y="127.8">C235</text>
<text x="153.8" y="130">2</text>
<text x="187.5" y="128.6">VH</text>
<text x="104.1" y="135">SPI_SDI</text>
<text x="117.4" y="134.4">3</text>
<text x="119.9" y="135.3">SDI</text>
<text x="132.8" y="135.3">CLAMP</text>
<text x="139.2" y="134.4">22</text>
<text x="145.8" y="134.4">CLAMP</text>
<text x="151.3" y="133.8">0.1uF</text>
<text x="192.7" y="132.2" transform="rotate(-90 192.7 132.2)">C</text>
<text x="195.3" y="136.2">STPS360AFY</text>
<text x="195.3" y="134.4">D66</text>
<text x="104.1" y="139.4">SPI_CS</text>
<text x="104.1" y="143.8">SPI_CK</text>
<text x="117.4" y="143.1">5</text>
<text x="117.4" y="138.8">4</text>
<text x="119.9" y="139.7">CS</text>
<text x="133.8" y="139.7">GOFF</text>
<text x="139.2" y="143.1">20</text>
<text x="139.2" y="138.8">21</text>
<text x="165.4" y="138.1">R266</text>
<text x="165.8" y="142.4">R267</text>
<text x="171.1" y="142.4">10</text>
<text x="171.2" y="138.1">2.7</text>
<text x="192.7" y="142.5" transform="rotate(-90 192.7 142.5)">C</text>
<text x="192.7" y="139.5" transform="rotate(-90 192.7 139.5)">A</text>
<text x="219.4" y="140.8">Gate</text>
<text x="103.4" y="147.6">VREG</text>
<text x="117.4" y="147.5">6</text>
<text x="119.9" y="144.1">CK</text>
<text x="119.9" y="148.5">Vreg</text>
<text x="130.1" y="148.5">VCECLAMP</text>
<text x="134.4" y="144.1">GON</text>
<text x="139.2" y="147.5">19</text>
<text x="142.9" y="147.4">VCE_CLAMP</text>
<text x="192.7" y="149.8" transform="rotate(-90 192.7 149.8)">A</text>
<text x="195.3" y="146.4">STPS360AFY</text>
<text x="195.3" y="144.6">D69</text>
<text x="85.5" y="154.2">R268</text>
<text x="103.4" y="152">VDD</text>
<text x="117.4" y="151.9">7</text>
<text x="119.9" y="152.9">VDD</text>
<text x="133" y="152.9">DESAT</text>
<text x="139.2" y="151.9">18</text>
<text x="143.6" y="152">DESAT</text>
<text x="187.5" y="152">VL</text>
<text x="207.8" y="155.6">R269</text>
<text x="70.9" y="157.1">IN-/DIAG2</text>
<text x="85.5" y="160.1">100</text>
<text x="95.4" y="158.6" transform="rotate(-90 95.4 158.6)">1</text>
<text x="98.1" y="160.7">C236</text>
<text x="102.6" y="161.3">IN_PWM</text>
<text x="117.4" y="160.7">9</text>
<text x="117.4" y="156.3">8</text>
<text x="119.9" y="157.3">IN-/DIAG2</text>
<text x="119.9" y="161.7">IN+</text>
<text x="132.9" y="161.7">SENSE</text>
<text x="135.6" y="157.3">VH</text>
<text x="139.2" y="160.7">16</text>
<text x="139.2" y="156.3">17</text>
<text x="146.9" y="161.3">Vsense</text>
<text x="161.3" y="160">C237</text>
<text x="165.6" y="158.6" transform="rotate(-90 165.6 158.6)">1</text>
<text x="170" y="158.6" transform="rotate(-90 170 158.6)">1</text>
<text x="170.5" y="158.8">C238</text>
<text x="173.3" y="161.8" transform="rotate(-90 173.3 161.8)">1uF</text>
<text x="180.9" y="156.4">VH</text>
<text x="207.8" y="157.4">2.2</text>
<text x="88.4" y="167.3">R270</text>
<text x="95.4" y="162.8" transform="rotate(-90 95.4 162.8)">2</text>
<text x="97.2" y="165.1">GND_D</text>
<text x="98.1" y="162.5">100pF</text>
<text x="103" y="165.9">DIAG1</text>
<text x="116.6" y="165.1">10</text>
<text x="119.9" y="166">DIAG1</text>
<text x="130.7" y="166">VREG_ISO</text>
<text x="139.2" y="165.1">15</text>
<text x="161" y="162">0.1uF</text>
<text x="165.6" y="162.8" transform="rotate(-90 165.6 162.8)">2</text>
<text x="167.1" y="167.4" transform="rotate(-90 167.1 167.4)">2</text>
<text x="170" y="162.8" transform="rotate(-90 170 162.8)">2</text>
<text x="174.4" y="167.4" transform="rotate(-90 174.4 167.4)">1</text>
<text x="175" y="166.6">C240</text>
<text x="176.5" y="165">VREG_ISO</text>
<text x="189.7" y="165.1">CLAMP</text>
<text x="75.2" y="170.2">SPI_SD</text>
<text x="88.4" y="173.3">100</text>
<text x="95.4" y="173.2" transform="rotate(-90 95.4 173.2)">1</text>
<text x="104.8" y="173.9">GND</text>
<text x="115.1" y="169.4">SD1_1</text>
<text x="116.6" y="173.9">12</text>
<text x="119.9" y="170.4">SD</text>
<text x="135.8" y="170.4">VL</text>
<text x="139.2" y="173.9">13</text>
<text x="139.2" y="169.5">14</text>
<text x="162.4" y="170.5">0.1uF</text>
<text x="162.4" y="168.5">C239</text>
<text x="167.1" y="171.6" transform="rotate(-90 167.1 171.6)">1</text>
<text x="173.4" y="170.7" transform="rotate(-90 173.4 170.7)">4.7uF</text>
<text x="174.4" y="171.6" transform="rotate(-90 174.4 171.6)">2</text>
<text x="182.3" y="173.9">VL</text>
<text x="95.4" y="177.4" transform="rotate(-90 95.4 177.4)">2</text>
<text x="98.1" y="177.1">100pF</text>
<text x="98.1" y="175.3">C241</text>
<text x="119.1" y="179.2">STGAP1AS</text>
<text x="119.9" y="174.8">GND1</text>
<text x="131.5" y="174.8">GND_ISO</text>
<text x="161" y="179.4">0.1uF</text>
<text x="161" y="177.4">C242</text>
<text x="165.6" y="176.3" transform="rotate(-90 165.6 176.3)">2</text>
<text x="172.9" y="176.3" transform="rotate(-90 172.9 176.3)">2</text>
<text x="175.6" y="178.4">C243</text>
<text x="92.8" y="182.7">GND_D</text>
<text x="113.3" y="184.1">GND_D</text>
<text x="165.6" y="180.5" transform="rotate(-90 165.6 180.5)">1</text>
<text x="172.9" y="180.5" transform="rotate(-90 172.9 180.5)">1</text>
<text x="175.6" y="180.2">1uF</text>
<text x="201.9" y="181">GND_ISO</text>
<text x="218.6" y="181.8">Emitter</text>
</g>
</svg>
